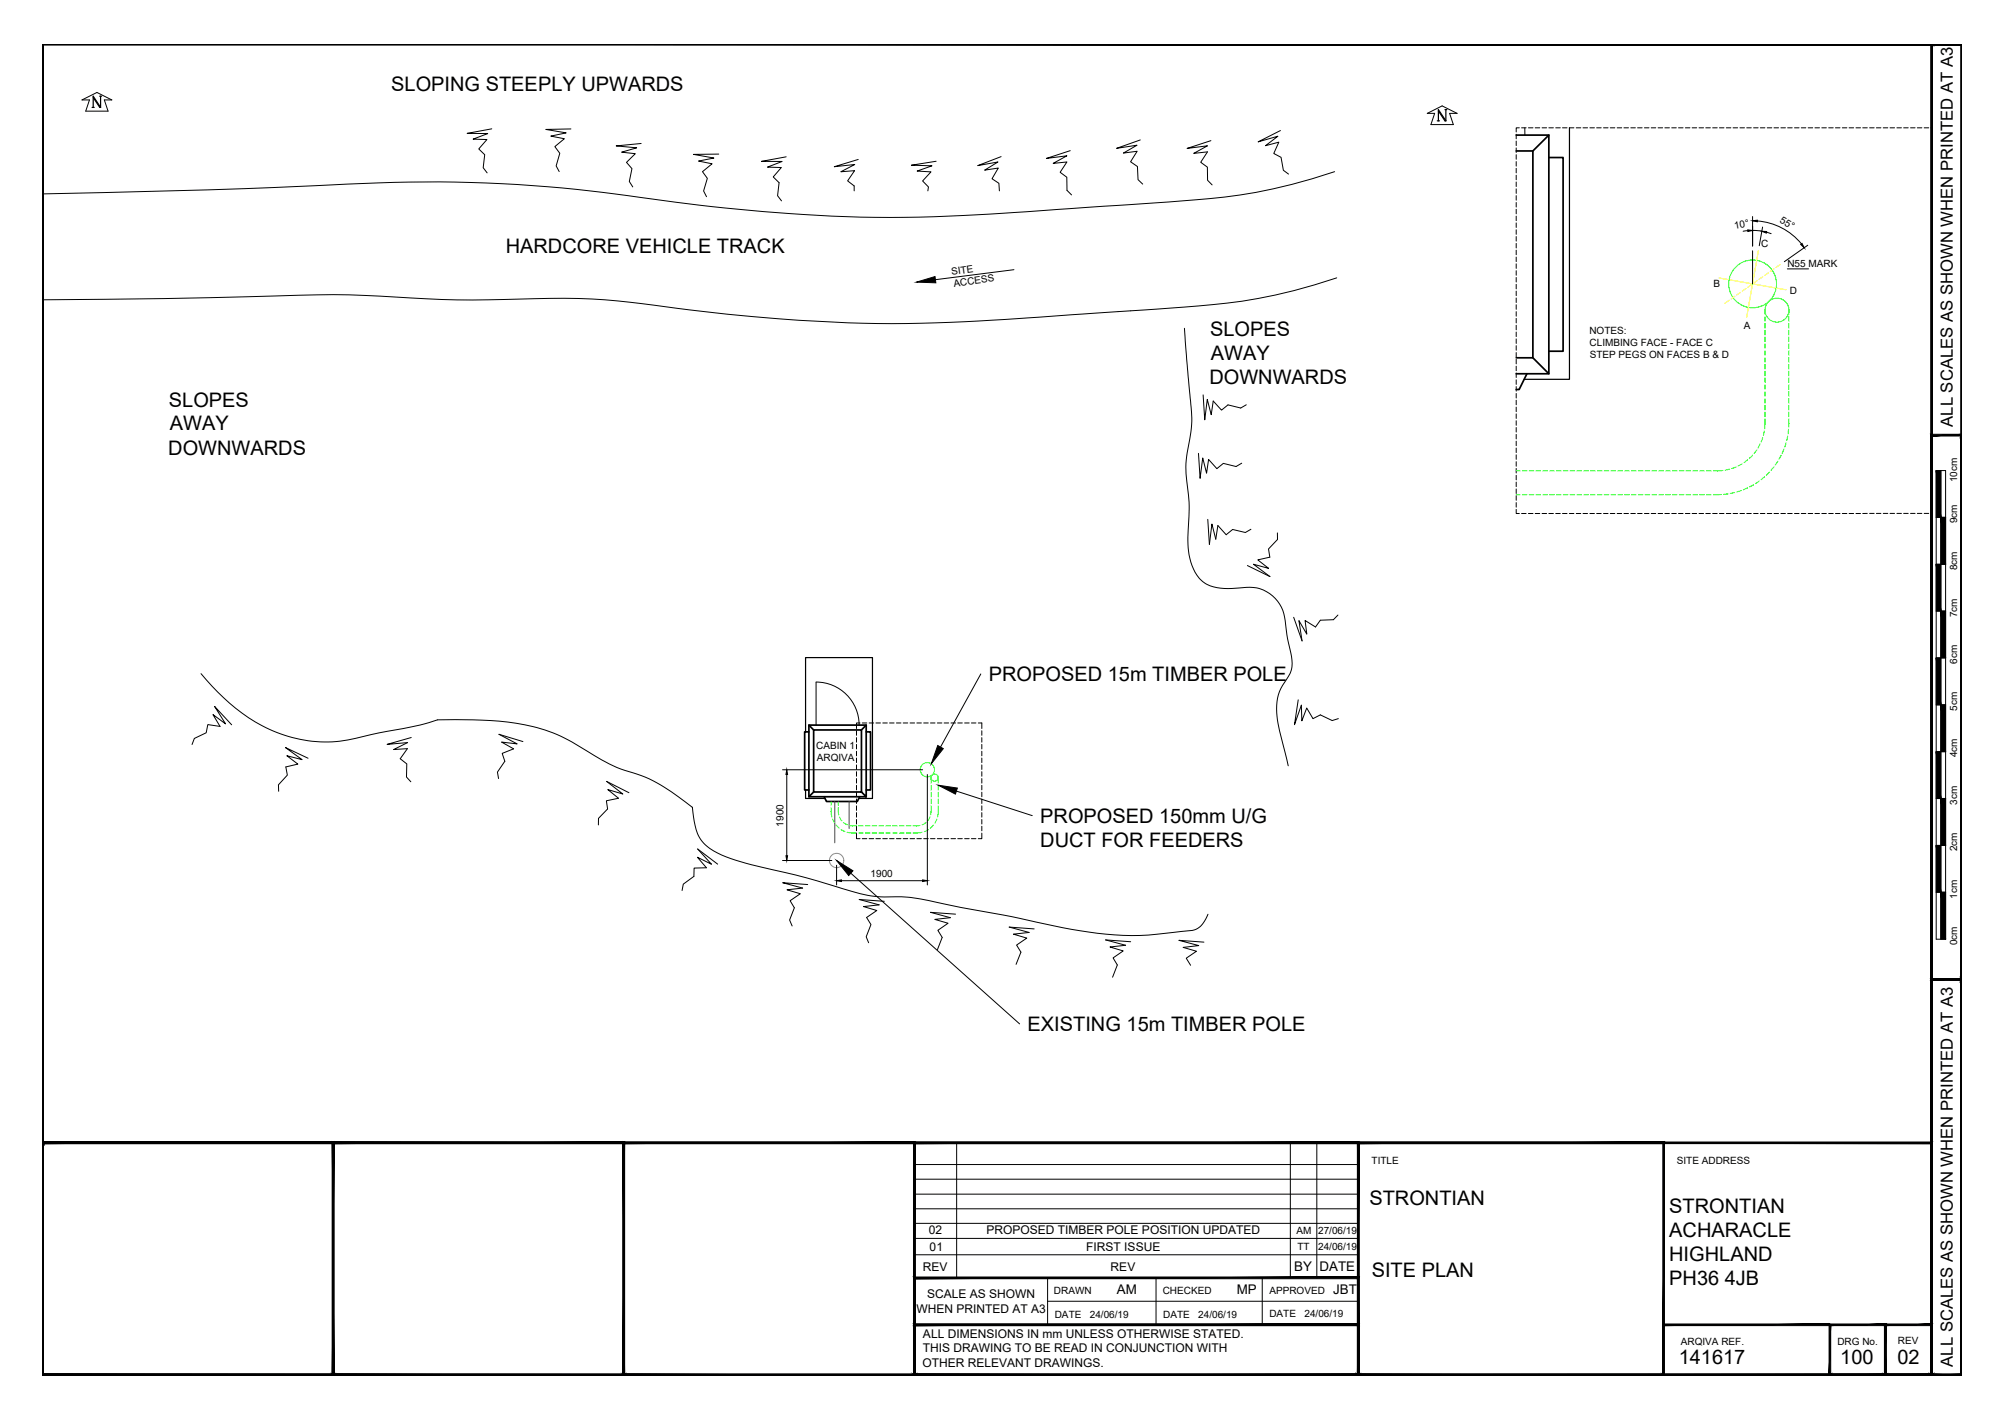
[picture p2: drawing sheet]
<svg xmlns="http://www.w3.org/2000/svg" width="420mm" height="297mm" viewBox="0 0 420 297" stroke-linecap="round" stroke-linejoin="round" font-family="sans-serif">
<!-- layer: KERB TRACK ROAD -->
<path d="M279.5 36a114 114 0 0 1-31.9 6.1l-13.8 1a938.9 938.9 0 0 1-44.4 2.4 380.9 380.9 0 0 1-57.9-4.5 306.6 306.6 0 0 0-62.1-2.3 1770.2 1770.2 0 0 1-60.5 1.9M280 58.2a116.1 116.1 0 0 1-31.9 6.1l-13.9 1a969.4 969.4 0 0 1-44.3 2.5l-12.2-.2-10.3-.5-12.5-1-10.5-1.2a184.5 184.5 0 0 0-29.3-2.4 283.1 283.1 0 0 1-35.4-.5l-9.8-.3-35.6 .8-25.4 .3" fill="none" stroke="#000" stroke-width=".21"/>
<!-- layer: FOUNDATIONS -->
<path d="M328.7 26.8v52.7h-9.5M168.7 153.3v-15.5h14v29.5h-2.8M168.7 165.5v1.8h4.1" fill="none" stroke="#000" stroke-width=".25"/>
<!-- layer: LANDSCAPING -->
<g fill="none" stroke="#000" stroke-width=".21">
<path d="M103 27l-5.2 .9 4.4 .1-3.1 1.1 2.9 .1-1.7 2 1.2 1.2-.3 2.7 .8 1.1M119.6 27l-5.3 .1 4.3 .7-3.2 .7 2.8 .6-2 1.6 1 1.4-.7 2.7 .6 1.1M134.3 30.1l-5.2 .5 4.3 .4-3.2 .9 2.9 .3-1.9 1.8 1.2 1.3-.6 2.7 .7 1.2M150.5 32.3h-5.2l4.2 .8-3.2 .6 2.8 .6-2 1.7 1.1 1.4-.8 2.6 .6 1.2M164.7 32.9l-5.2 .9h4.3l-3.1 1.2 2.9 .1-1.6 2 1.2 1.2-.3 2.7 .8 1.1M179.8 33.4l-5.1 1.5 4.3-.4-2.9 1.5 2.9-.2-1.5 2.1 1.4 1v1.1M196.1 33.8l-5.2 .8 4.3 .1-3.1 1.1 2.9 .2-1.8 1.9 1.3 1.3-.2 .8M209.7 32.8l-4.9 1.9 4.2-.8-2.8 1.7 2.9-.4-1.3 2.2 1.4 1 .1 1.6M224.2 31.6l-5 1.6 4.3-.6-2.9 1.6 2.9-.3-1.5 2.2 1.4 1 .1 2.8 .9 .9M238.8 29.3l-4.9 1.8 4.3-.7-2.9 1.7 2.9-.4-1.4 2.2 1.4 1 .2 2.7 .9 1M253.6 29.5l-5 1.6 4.3-.6-2.9 1.6 2.9-.3-1.4 2.2 1.4 1v2.8l1 .9M268.2 27.3l-4.7 2.4 4.2-1.2-2.6 2 2.8-.7-1.1 2.4 1.5 .8 .5 2.7 1.1 .8"/>
<path d="M248.1 68.8l.8 10.7a60.3 60.3 0 0 1 .6 10.3l-1 5.8-.1 3.7a47.6 47.6 0 0 1 .4 13.2 12 12 0 0 0 2.9 9.1 7.5 7.5 0 0 0 5.5 1.7l2.4-.1a7.8 7.8 0 0 1 9.6 6.8l.3 3a28.3 28.3 0 0 1 1.1 6.4 6.1 6.1 0 0 1-1.5 3.5 10.7 10.7 0 0 0-1.4 8.6l2.1 8.9M251 95l.4 5.2 .5-4.3 .8 3.2 .4-2.9 1.8 2 1.3-1.1 2.7 .6 1.2-.7M252 82.7l.3 5.2 .6-4.2 .8 3.2 .4-2.9 1.7 1.9 1.4-1.1 2.7 .7 1.1-.7M253 108.8l.3 5.2 .5-4.2 .8 3.1 .5-2.8 1.7 1.9 1.4-1.1 2.6 .6 1.2-.6M267.6 111.6v1.4l-1.9 2 .3 1.7-2.6 .6 2.3 1.8-3.2-.9 3.5 2.6-4.7-2.3M280.2 128.8l-.9 1-2.8 .1-1 1.4-2.1-1.3 .3 2.8-1.6-2.8 .6 4.3-1.7-5M42.1 141.1a39.3 39.3 0 0 0 15.9 12.3 27 27 0 0 0 16.5 1.3l4.9-1.2a77.4 77.4 0 0 0 12.2-2.7 78 78 0 0 1 20 1.4 33.6 33.6 0 0 1 11.3 5.1 35.6 35.6 0 0 0 11.4 5.2 38.8 38.8 0 0 1 10.7 6.6M48.5 151.8l-3.6-3.8 2.4 3.6-2.7-1.9 1.5 2.5-2.6-.4-.3 1.7-2.5 1.2-.5 1.3M64.5 158.8l-4.7-2.2 3.5 2.5-3.2-.8 2.3 1.8-2.5 .6 .3 1.7-1.9 2 .1 1.4M86.1 154.5l-5 1.4 4.3-.3-2.9 1.4 2.8-.2-1.5 2.1 1.4 1.1-.1 2.8 .9 1M109.5 155.3l-5-1.5 3.8 2-3.2-.4 2.5 1.5-2.4 .9 .5 1.7-1.5 2.2 .2 1.4M271.9 146.6l-.8 5.2 1.5-4.1 .1 3.3 1-2.7 1.3 2.2 1.5-.7 2.5 1.1 1.3-.4"/>
<path d="M131.7 166.1l-4.7-2.4 3.5 2.6-3.2-.9 2.2 1.8-2.5 .5 .3 1.8-1.9 1.9-.1 1.4M145 169.1a15.6 15.6 0 0 0 1.6 6.6 10.1 10.1 0 0 0 5.5 3.8 79.5 79.5 0 0 0 12.2 3.3l4.7 1.1 7.5 2.3a28.4 28.4 0 0 0 12.3 1.7l4.2 .4 6.5 1.4a467.9 467.9 0 0 1 24.9 5 63.3 63.3 0 0 0 23.1 .4l1.8-.2a4.1 4.1 0 0 0 3.5-2.9l.2-.5M150.3 181l-4.2-3.2 2.9 3.2-2.9-1.4 1.9 2.2h-2.6l-.1 1.8-2.2 1.6-.2 1.3M169.2 185.3l-5.3-.4 4.2 1.1-3.3 .4 2.8 .8-2.1 1.5 .9 1.5-1 2.5 .5 1.3M185.2 188.8l-5.2-.4 4.1 1.1-3.2 .4 2.7 .8-2.1 1.5 .9 1.5-1 2.5 .5 1.3M200.1 191.5l-5.2-.4 4.2 1.1-3.3 .4 2.8 .8-2.2 1.5 .9 1.5-1 2.5M216.6 194.6l-5.2-.4 4.1 1.1-3.2 .4 2.8 .8-2.2 1.5 .9 1.5-1 2.5M236.8 197.3l-5.2-.4 4.2 1.1-3.3 .4 2.8 .8-2.2 1.5 .9 1.4-1 2.6M252.2 197.4l-5.3-.4 4.2 1.1-3.3 .4 2.8 .8-2.1 1.4 .9 1.5"/>
</g>
<!-- layer: DOORS WINDOWS -->
<path d="M319.4 26.8v1.5M170.9 142.9v9M170.9 142.9a9 9 0 0 1 9 9" fill="none" stroke="#000" stroke-width=".21"/>
<!-- layer: WALL EXTERNAL -->
<g fill="none" stroke="#000" stroke-width=".36">
<path d="M317.6 28.3h6.8v50h-6.8M317.6 31.6h3.5v43.4h-3.5M324.4 33h3v40.6h-3M324.4 28.3l-3.3 3.3M319.8 78.3l-1.6 3.3h-.6M321.1 75l3.3 3.3M169.4 153.3h-.9v12.2h.9M169.4 151.9l1 1M181.4 153.3h.9v12.2h-.9M181.4 151.9l-1 1M170.4 165.9l-1 1M172.6 166.9l.5 1h6.5l.5-1"/>
<path d="M180.4 165.9v-13h-10v13h10l1 1h-12v-15h12v15"/>
</g>
<!-- layer: PROPOSED REMOVALS -->
<circle cx="175.2" cy="180.2" r="1.5" fill="none" stroke="#b88a5c" stroke-width=".21"/>
<!-- layer: PROPOSED ARQIVA ANCILLARY -->
<path d="M174.8 167.9v8.7M177.8 167.9v5.6" fill="none" stroke="#00d" stroke-width=".21"/>
<!-- layer: PROPOSED OTHER USER 1 -->
<g fill="none" stroke="#0f0" stroke-width=".21">
<path d="M369.7 65v.8M369.7 66.3v1M369.7 67.8v.9M369.7 69.2v.9M369.7 70.6v1M369.7 72.1v.9M369.7 73.5v.9M369.7 74.9v1M369.7 76.3v1M369.7 77.8v.9M369.7 79.2v.9M374.7 65v.8"/>
<path d="M374.7 66.3v1M374.7 67.8v.9M374.7 69.2v.9M374.7 70.6v1M374.7 72.1v.9M374.7 73.5v.9M374.7 74.9v1M374.7 76.3v1M374.7 77.8v.9M374.7 79.2v.9M317.6 98.6h.8M318.9 98.6h.9"/>
<path d="M320.3 98.6h1M321.7 98.6h1M323.2 98.6h.9M324.6 98.6h.9M326 98.6h1M327.4 98.6h1M328.9 98.6h.9M330.3 98.6h.9M331.7 98.6h1M333.1 98.6h1M334.6 98.6h.9M336 98.6h1"/>
<path d="M337.4 98.6h1M338.9 98.6h.9M340.3 98.6h1M341.7 98.6h1M343.2 98.6h.9M344.6 98.6h.9M346 98.6h1M347.4 98.6h1M348.9 98.6h.9M350.3 98.6h.9M351.7 98.6h1M353.2 98.6h.9"/>
<path d="M354.6 98.6h.9M356 98.6h1M357.4 98.6h1M360.9 98.6h-2M362.3 98.3l-1 .2M363.6 97.8l-.9 .3M364.9 97.2l-.8 .4M366 96.3l-.7 .6M367.1 95.4l-.7 .6M368 94.2l-.6 .8M368.7 93l-.5 .8M369.2 91.7l-.3 .9"/>
<path d="M369.5 90.3l-.2 .9M369.6 99.9l-.7 .6M369.7 87.8l-.1 2M369.7 80.6v1M369.7 82v1M369.7 83.5v.9M369.7 84.9v1M369.7 86.3v1M370.6 98.9l-.6 .7M371.5 97.8l-.6 .7M372.4 96.6l-.6 .8M373.1 95.4l-.5 .8"/>
<path d="M373.7 94.1l-.4 .9M374.1 92.7l-.3 .9M374.4 91.3l-.2 1M374.6 89.9l-.1 1M374.7 80.6v1M374.7 82v1M374.7 83.5v.9M374.7 84.9v1M374.7 86.3v1M374.7 87.8v1.7M317.6 103.6h.8M318.9 103.6h.9"/>
<path d="M320.3 103.6h1M321.7 103.6h1M323.2 103.6h.9M324.6 103.6h.9M326 103.6h1M327.4 103.6h1M328.9 103.6h.9M330.3 103.6h.9M331.7 103.6h1M333.1 103.6h1M334.6 103.6h.9M336 103.6h1"/>
<path d="M337.4 103.6h1M338.9 103.6h.9M340.3 103.6h1M341.7 103.6h1M343.2 103.6h.9M344.6 103.6h.9M346 103.6h1M347.4 103.6h1M348.9 103.6h.9M350.3 103.6h.9M351.7 103.6h1M353.2 103.6h.9"/>
<path d="M354.6 103.6h.9M356 103.6h1M357.4 103.6h1M360.5 103.6h-1.6M361.9 103.5l-.9 .1M363.3 103.2l-.9 .2M364.7 102.8l-.9 .2M366 102.2l-.8 .4M367.3 101.6l-.9 .4M368.5 100.8l-.8 .5M174.1 169.2l.1 1.9M174.1 167.9v.8"/>
<path d="M174.4 171.6l.4 .8M175.1 172.8l.7 .7M175.6 169.2l.1 1.5M175.6 167.9v.8M175.8 171.1l.5 .8M176.2 173.8l.8 .4M176.6 172.3l.9 .5M177.4 174.3l2 .2M177.9 172.9l1.5 .1M179.8 173h1M179.8 174.5h1M181.3 173h.9"/>
<path d="M181.3 174.5h.9M182.7 173h.9M182.7 174.5h.9M184.1 173h1M184.1 174.5h1M185.5 173h1M185.5 174.5h1M187 173h.9M187 174.5h.9M188.4 173h.9M188.4 174.5h.9M189.8 173h1"/>
<path d="M189.8 174.5h1M192.7 172.9l-1.5 .1M193.2 174.3l-2 .2M194 172.3l-.8 .5M194.4 173.8l-.8 .4M194.8 171.1l-.5 .8M195 168.8l-.1 1.9M195 162.9v1.2M195 164.5v1M195 166v.9M195 167.4v1M195.5 172.8l-.7 .7"/>
<path d="M196.2 171.6l-.4 .8M196.5 168.8l-.1 2.3M196.5 162.9v1.2M196.5 164.5v1M196.5 166v.9M196.5 167.4v1"/>
<circle cx="367.1" cy="59.5" r="5"/>
<circle cx="372.2" cy="65" r="2.51"/>
<circle cx="194.2" cy="161.2" r="1.49"/>
<circle cx="195.8" cy="162.9" r=".75"/>
</g>
<!-- layer: TEXT AND DIMENSIONS -->
<g fill="none" stroke="#000" stroke-width=".21">
<path d="M317.6 28.1v1M317.6 29.5v1M317.6 31v.9M317.6 32.4v1M317.6 33.8v1M317.6 35.3v.9M317.6 36.7v1M317.6 38.1v1M317.6 39.6v.9M318.2 26.8h-.6v.8M318.7 26.8h.9M320.1 26.8h1"/>
<path d="M321.5 26.8h1M323 26.8h.9M324.4 26.8h1M325.8 26.8h1M327.3 26.8h.9M328.7 26.8h1M330.1 26.8h1M331.6 26.8h.9M333 26.8h1M334.4 26.8h1M335.9 26.8h.9M337.3 26.8h.9"/>
<path d="M338.7 26.8h1M340.1 26.8h1M341.6 26.8h.9M343 26.8h.9M344.4 26.8h1M345.8 26.8h1M347.3 26.8h.9M348.7 26.8h1M350.1 26.8h1M351.6 26.8h.9M353 26.8h1M354.4 26.8h1"/>
<path d="M355.9 26.8h.9M357.3 26.8h.9M358.7 26.8h1M360.1 26.8h1M361.6 26.8h.9M363 26.8h.9M364.4 26.8h1M365.9 26.8h.9M367.3 26.8h.9M368.7 26.8h1M370.1 26.8h1M371.6 26.8h.9"/>
<path d="M373 26.8h1M374.4 26.8h1M375.9 26.8h.9M377.3 26.8h.9M378.7 26.8h1M380.1 26.8h1M381.6 26.8h.9M383 26.8h1M384.4 26.8h1M385.9 26.8h.9M387.3 26.8h.9M388.7 26.8h1"/>
<path d="M390.2 26.8h.9M391.6 26.8h.9M393 26.8h1M394.4 26.8h1M395.9 26.8h.9M397.3 26.8h1M398.7 26.8h1M400.2 26.8h.9M401.6 26.8h.9M403 26.8h1M404.4 26.8h.1M212.4 56.5l-16.5 2.1"/>
<path d="M317.6 41v.9M317.6 42.4v1M317.6 43.8v1M317.6 45.3v.9M317.6 46.7v.9M317.6 48.1v1M317.6 49.6v.9M317.6 51v.9M317.6 52.4v1M317.6 53.8v1M317.6 55.3v.9M317.6 56.7v1"/>
<path d="M317.6 58.1v1M317.6 59.6v.9M367.1 45.4v6.1M367.1 52.5v7M368.1 46.3a13.2 13.2 0 0 1 9.2 4.8M374.4 56.3h4.4M378.6 51.4l-4.9 3.4M317.6 61v.9M317.6 62.4v1M317.6 63.8v1M317.6 65.3v.9M317.6 66.7v.9"/>
<path d="M317.6 68.1v1M317.6 69.6v.9M317.6 71v.9M317.6 72.4v1M317.6 73.9v.9M317.6 75.3v.9M317.6 76.7v1M317.6 78.1v1M317.6 79.6v.9M317.6 81v.9M317.6 82.4v1M317.6 83.8v1"/>
<path d="M317.6 85.3v.9M317.6 86.7v1M317.6 88.1v1M317.6 89.6v.9M317.6 91v.9M317.6 92.4v1M317.6 93.9v.9M317.6 95.3v.9M317.6 96.7v1M317.6 98.1v1M317.6 99.6v.9M317.6 106.7v.9h.6"/>
<path d="M317.6 101v.9M317.6 102.4v1M317.6 103.8v1M317.6 105.3v.9M318.7 107.6h.9M320.1 107.6h1M321.5 107.6h1M323 107.6h.9M324.4 107.6h1M325.8 107.6h1M327.3 107.6h.9M328.7 107.6h1"/>
<path d="M330.1 107.6h1M331.6 107.6h.9M333 107.6h1M334.4 107.6h1M335.9 107.6h.9M337.3 107.6h.9M338.7 107.6h1M340.1 107.6h1M341.6 107.6h.9M343 107.6h.9M344.4 107.6h1M345.8 107.6h1"/>
<path d="M347.3 107.6h.9M348.7 107.6h1M350.1 107.6h1M351.6 107.6h.9M353 107.6h1M354.4 107.6h1M355.9 107.6h.9M357.3 107.6h.9M358.7 107.6h1M360.1 107.6h1M361.6 107.6h.9M363 107.6h.9"/>
<path d="M364.4 107.6h1M365.9 107.6h.9M367.3 107.6h.9M368.7 107.6h1M370.1 107.6h1M371.6 107.6h.9M373 107.6h1M374.4 107.6h1M375.9 107.6h.9M377.3 107.6h.9M378.7 107.6h1M380.1 107.6h1"/>
<path d="M381.6 107.6h.9M383 107.6h1M384.4 107.6h1M385.9 107.6h.9M387.3 107.6h.9M388.7 107.6h1M391.1 107.5l-.9 .1M391.6 107.5h.9M393 107.5h1M394.4 107.5h1M395.9 107.5h.9M397.3 107.5h1"/>
<path d="M398.7 107.5h1M400.2 107.5h.9M401.6 107.5h.9M403 107.5h1M404.4 107.5h.1M179.4 153.1v.9M179.4 154.5v1M179.4 155.9v1M179.4 157.4v.9M179.4 158.8v.9M180.1 151.4h-.7v1.2M180.6 151.4h1"/>
<path d="M182 151.4h1M183.5 151.4h.9M184.9 151.4h1M186.3 151.4h1M187.8 151.4h.9M189.2 151.4h.9M190.6 151.4h1M192 151.4h1M193.5 151.4h.9M194.9 151.4h.9M196.3 151.4h1M197.7 151.4h1"/>
<path d="M199.2 151.4h.9M200.6 151.4h1M202 151.4h1M203.5 151.4h.9M204.9 151.4h.7v1.2M205.4 141.2l-8.4 15.3M205.6 153.1v.9M205.6 154.5v1M205.6 155.9v1M205.6 157.4v.9M205.6 158.8v.9M163.9 161.2h29.3"/>
<path d="M164.8 162.2v17.1M179.4 174.5v1.2h.7M179.4 160.2v1M179.4 161.6v1M179.4 163.1v.9M179.4 164.5v1M179.4 165.9v1M179.4 167.4v.9M179.4 168.8v1M179.4 170.2v1M179.4 171.7v.9M179.4 173.1v.9"/>
<path d="M180.6 175.7h1M182 175.7h1M183.5 175.7h.9M184.9 175.7h1M186.3 175.7h1M187.8 175.7h.9M189.2 175.7h.9M190.6 175.7h1M192 175.7h1M193.5 175.7h.9M194.2 162.2v23.2M194.9 175.7h.9"/>
<path d="M196.3 175.7h1M197.7 175.7h1M199.2 175.7h.9M200.3 165.7l15.9 5.2M200.6 175.7h1M202 175.7h1M203.5 175.7h.9M205.6 174.5v1.2h-.7M205.6 160.2v1M205.6 161.6v1M205.6 163.1v.9M205.6 164.5v1"/>
<path d="M205.6 165.9v1M205.6 167.4v.9M205.6 168.8v1M205.6 170.2v1M205.6 171.7v.9M205.6 173.1v.9M163.9 180.3h10.3M175.2 181.3v4.1M176.2 184.5h17M178.2 182.9l35.4 31.6"/>
</g>
<path d="M192 59.1l3.8-1.2 .2 1.3zM367.1 46.2l1-.1v.4zM377.2 51.2l.2-.2 .5 .9zM196.4 156.2l1.2 .6-2.5 3.2zM164.6 179.3h.4l-.2 1zM164.8 161.2l.2 1h-.4zM196.5 164.5l4 .6-.4 1.2zM175.2 184.5l1-.2v.4zM175.2 180.3l3.5 2.1-.9 1zM193.2 184.3l1 .2-1 .2z" fill="#000" stroke="#000" stroke-width=".21"/>
<!-- layer: 02 - HIDDEN LINES -->
<path d="M366.9 59.6l-.8 .6M368.1 58.8l-.8 .5M369.2 58l-.8 .5M370.4 57.2l-.8 .5M371.6 56.3l-.8 .6M372.9 55.4l-1 .6M362.2 62.9l-1 .7M363.4 62.1l-.8 .5M364.5 61.3l-.7 .5M365.7 60.4l-.8 .6" fill="none" stroke="#ff0" stroke-width=".21"/>
<!-- layer: PROPOSED OTHER USER 1 - HIDDEN -->
<path d="M360.1 58.2l14 2.5M368.3 52.5l-2.5 14" fill="none" stroke="#ff0" stroke-width=".21"/>
<!-- layer: 03 - TEXT AND DIMENSIONS -->
<path d="M366.1 48.3l-1 .1M367.1 47.4v4.1M367.1 48.3l1.9 .1M369.2 47.6l-.7 3.9M370 48.6l1 .4" fill="none" stroke="#000" stroke-width=".21"/>
<path d="M366.1 48.2l1 .1-1 .2zM369 48.5h1v.3z" fill="#000" stroke="#000" stroke-width=".21"/>
<!-- layer: 0 -->
<g fill="none" stroke="#000" stroke-width=".21">
<path d="M405.5 98.6h2v98.1h-2zM406.5 98.6v98.1M405.5 118.2h2M405.5 108.4h2M405.5 137.8h2M405.5 128h2M405.5 157.5h2M405.5 147.7h2M405.5 177.1h2M405.5 167.3h2M405.5 186.9h2M200.4 239.4v28.3"/>
<path d="M270.3 239.4v28.3M275.8 239.4v28.3M191.5 250.1h93M191.5 247h93M191.5 243.9h93M191.5 256.3h93M191.5 253.2h93M191.5 259.4h93M191.5 262.8h93M219.4 267.7v9.8M219.4 272.6h65.1M242.1 267.7v9.8"/>
<path d="M264.4 267.7v9.8"/>
</g>
<g fill="#000" stroke="#000" stroke-width=".21">
<path d="M8.9 9.3l.2 .1h401.6zM8.9 9.3h402l-.2 .1z"/>
<path d="M404.4 9.3l.3 .1zM404.4 9.3l.3 .1-.3 278.6zM404.7 9.4l-.3 278.6 .3-.1zM404.4 288l.3-.1z"/>
<path d="M404.6 9.3l.1 .1h6zM404.6 9.3h6.3l-.2 .1z"/>
<path d="M410.7 9.4v278.5l.2-278.6zM410.9 9.3v278.7l-.2-.1z"/>
<path d="M410.7 9.4v278.5l.2-278.6zM410.9 9.3v278.7l-.2-.1z"/>
<path d="M404.4 91l.3 .3 6.2-.3zM404.7 91.3l6.2-.3-.2 .3zM410.9 91l-.2 .3z"/>
<path d="M404.4 91l.3 114v-113.7zM404.4 91l.3 114-.3 .3z"/>
<path d="M405.5 98.6l1 9.8v-9.8zM405.5 98.6l1 9.8h-1z"/>
<path d="M410.9 91.1l-.2 .2 .2 113.9zM410.7 91.3l.2 113.9-.2-.2zM410.7 205l.2 .3zM404.7 205h6l.2 .3zM404.7 205l-.3 .3h6.5z"/>
<path d="M405.5 118.2l1 9.8v-9.8zM405.5 118.2l1 9.8h-1z"/>
<path d="M406.5 108.4l1 9.8v-9.8zM406.5 108.4l1 9.8h-1z"/>
<path d="M405.5 137.8l1 9.8v-9.8zM405.5 137.8l1 9.8h-1z"/>
<path d="M406.5 128l1 9.8v-9.8zM406.5 128l1 9.8h-1z"/>
<path d="M405.5 157.5l1 9.8v-9.8zM405.5 157.5l1 9.8h-1z"/>
<path d="M406.5 147.6l1 9.9v-9.9zM406.5 147.6l1 9.9h-1z"/>
<path d="M405.5 177.1l1 9.8v-9.8zM405.5 177.1l1 9.8h-1z"/>
<path d="M406.5 167.3l1 9.8v-9.8zM406.5 167.3l1 9.8h-1z"/>
<path d="M406.5 186.9l1 9.8v-9.8zM406.5 186.9l1 9.8h-1z"/>
<path d="M404.4 205l.3 .3 6.2-.3zM404.7 205.3l6.2-.3-.2 .3zM410.9 205l-.2 .3z"/>
<path d="M410.9 205.1l-.2 .2 .2 82.7zM410.7 205.3l.2 82.7-.2-.1zM410.7 287.9l.2 .1z"/>
<path d="M8.9 239.2l.2 .4zM8.9 239.2l395.5 .4h-395.3zM8.9 239.2l395.5 .4 .3-.4z"/>
<path d="M9.1 239.6h60.5l.3-.4zM8.9 239.2h61l-60.8 .4zM8.9 239.2l.2 .4z"/>
<path d="M69.9 239.6h60.6l.3-.4zM69.6 239.2h61.2l-60.9 .4zM69.6 239.2l.3 48.7v-48.3zM69.6 239.2l.3 48.7-.3 .1zM69.6 288l.3-.1z"/>
<path d="M130.8 239.6h60.5l.4-.4zM130.5 239.2h61.2l-60.9 .4zM130.5 239.2l.3 48.7v-48.3zM130.5 239.2l.3 48.7-.3 .1zM130.5 288l.3-.1z"/>
<path d="M191.7 239.6h92.6l.4-.4zM191.3 239.2h93.4l-93 .4zM191.3 239.2l.4 48.7v-48.3zM191.3 239.2l.4 48.7-.4 .1zM191.3 288l.4-.1z"/>
<path d="M284.7 239.6h63.6l.3-.4zM284.3 239.2h64.3l-63.9 .4zM284.3 239.2l.4 48.7v-48.3zM284.3 239.2l.4 48.7-.4 .1zM284.3 288l.4-.1z"/>
<path d="M404.7 239.2l-.3 .4 .3 48.4zM404.4 239.6l.3 48.4-.3-.1zM404.4 287.9l.3 .1z"/>
<path d="M191.3 277.3l.4 .4 93-.4zM191.7 277.7l93-.4-.4 .4zM284.7 277.3l-.4 .4 .4 10.3zM284.3 277.7l.4 10.3-.4-.1zM284.3 287.9l.4 .1z"/>
<path d="M191.3 277.7h93.4l-.4-.4zM191.3 277.7l.4-.4h92.6zM191.3 267.5v10.2l.4-.4zM191.3 267.5l.4 .4v9.4zM191.3 267.5l.4 .4 93-.4zM191.7 267.9l93-.4-.4 .4zM284.7 267.5l-.4 .4 .4 9.8zM284.3 267.9l.4 9.8-.4-.4z"/>
<path d="M383.1 277.3l.3 .4 11.7-.4zM383.4 277.7l11.7-.4-.4 .4zM394.7 277.7l.4 10.3v-10.7zM394.7 277.7l.4 10.3-.4-.1zM394.7 287.9l.4 .1z"/>
<path d="M348.5 277.7h34.8v-.4zM348.5 277.3h34.8l-34.8 .4z"/>
<path d="M394.7 277.3l.4 .4 9.6-.4zM395.1 277.7l9.6-.4-.3 .4zM404.7 277.3l-.3 .4 .3 10.3zM404.4 277.7l.3 10.3-.3-.1zM404.4 287.9l.3 .1z"/>
<path d="M9.1 9.4l-.2 278.6 .2-.1zM8.9 9.3l.2 .1-.2 278.6z"/>
<path d="M9.1 239.6l-.2 48.4 .2-.1zM8.9 239.4l.2 .2-.2 48.4z"/>
<path d="M9.1 287.9l60.7 .1-.2-.1zM9.1 287.9l60.7 .1h-60.9z"/>
<path d="M69.6 287.9l.3 .1zM69.9 239.2v48.8l-.3-.1zM69.9 239.2l-.3 .4v48.3z"/>
<path d="M69.9 287.9l60.7 .1-.1-.1zM69.9 287.9l60.7 .1h-60.8z"/>
<path d="M130.5 287.9l.3 .1zM130.8 239.2v48.8l-.3-.1zM130.8 239.2l-.3 .4v48.3z"/>
<path d="M130.8 287.9l60.7 .1-.2-.1zM130.8 287.9l60.7 .1h-60.9z"/>
<path d="M191.3 287.9l.4 .1zM191.7 239.2v48.8l-.4-.1zM191.3 239.6v48.3l.4-48.7z"/>
<path d="M191.7 287.9l92.8 .1-.2-.1zM191.7 287.9l92.8 .1h-93z"/>
<path d="M284.3 287.9l.4 .1zM284.7 239.2v48.8l-.4-.1zM284.7 239.2l-.4 .4v48.3z"/>
<path d="M191.5 288h93l-.2-.1zM191.5 288l.2-.1h92.6zM191.3 288l.4-.1zM191.7 277.7v10.2l-.4 .1zM191.3 277.3v10.7l.4-10.3z"/>
<path d="M284.7 287.9l63.8 .1-.2-.1zM284.7 287.9l63.8 .1h-64z"/>
<path d="M348.3 287.9l.3 .1zM348.6 239.2v48.8l-.3-.1zM348.6 239.2l-.3 .4v48.3z"/>
<path d="M383.3 288h11.6l-.2-.1zM383.4 287.9h11.3l-11.4 .1zM383.1 288l.3-.1zM383.4 277.7v10.2l-.3 .1zM383.1 277.3v10.7l.3-10.3z"/>
<path d="M8.9 288h395.7l-.2-.1zM8.9 288l.2-.1h395.3zM8.9 239.4v48.6l.2-.1zM8.9 239.4l.2 .2v48.3z"/>
<path d="M394.9 288h9.7l-.2-.1zM394.9 288l.2-.1h9.3zM394.7 288l.4-.1zM395.1 277.7v10.2l-.4 .1zM394.7 277.3v10.7l.4-10.3z"/>
<path d="M9.1 287.9l401.8 .1-.2-.1zM9.1 287.9l401.8 .1h-402z"/>
<path d="M404.7 287.9l6.2 .1-.2-.1zM404.7 287.9l6.2 .1h-6.3z"/>
<path d="M404.6 288h6.3l-.2-.1zM404.7 287.9h6l-6.1 .1zM404.4 288l.3-.1zM404.7 205.3v82.6l-.3 .1zM404.4 205v83l.3-82.7z"/>
</g>
<!-- layer: LINE THICK -->
<path d="M19.3 22.5h.4M19.5 20.4l1.4 2.1h.2M19.5 22.5v-2.3l1.6 2.3M20.9 20.2h.4M21.1 20.2v2.3M301 25.3h.5M301.3 23.2l1.3 2.1h.2M301.3 25.3v-2.3l1.5 2.3M302.6 23h.5M302.8 23v2.3" fill="none" stroke="#000" stroke-width=".25"/>
<!-- layer: LINE MEDIUM -->
<path d="M17.2 20.9l3.1-1.5 3.1 1.5h-1.5l.7 2.4h-4.6l.7-2.4zM298.9 23.7l3.2-1.5 3.1 1.5h-1.6l.8 2.4h-4.7l.8-2.4z" fill="none" stroke="#000" stroke-width=".21"/>
<g font-size="4.2">
<text x="81.9" y="19.1">SLOPING STEEPLY UPWARDS</text>
<text x="105.9" y="53">HARDCORE VEHICLE TRACK</text>
<text x="253.4" y="70.5">SLOPES</text>
<text x="253.6" y="75.5">AWAY</text>
<text x="253.3" y="80.5">DOWNWARDS</text>
<text x="35.4" y="85.2">SLOPES</text>
<text x="35.2" y="95.2">DOWNWARDS</text>
<text x="35.6" y="90.2">AWAY</text>
<text x="207.1" y="142.7">PROPOSED 15m TIMBER POLE</text>
<text x="217.9" y="172.4">PROPOSED 150mm U/G</text>
<text x="217.9" y="177.4">DUCT FOR FEEDERS</text>
<text x="215.2" y="216">EXISTING 15m TIMBER POLE</text>
<text x="286.8" y="252.5">STRONTIAN</text>
<text x="349.6" y="254">STRONTIAN</text>
<text x="349.6" y="259.1">ACHARACLE</text>
<text x="287.3" y="267.5">SITE PLAN</text>
<text x="349.6" y="264.1">HIGHLAND</text>
<text x="349.6" y="269.2">PH36 4JB</text>
<text x="351.6" y="285.7">141617</text>
<text x="385.5" y="285.7">100</text>
<text x="397.4" y="285.7">02</text>
</g>
<g font-size="3.5">
<text x="409" y="89.4" transform="rotate(-90 409 89.4)">ALL SCALES AS SHOWN WHEN PRINTED AT A3</text>
<text x="409" y="286.3" transform="rotate(-90 409 286.3)">ALL SCALES AS SHOWN WHEN PRINTED AT A3</text>
</g>
<g font-size="2.8">
<text x="271.1" y="266.3">BY</text>
<text x="276.4" y="266.3">DATE</text>
<text x="233.9" y="271.1">AM</text>
<text x="259" y="271.1">MP</text>
<text x="279.3" y="271.1">JBT</text>
</g>
<g font-size="2.5">
<text x="194.5" y="258.6">02</text>
<text x="194.7" y="262">01</text>
<text x="206.6" y="258.6">PROPOSED TIMBER POLE POSITION UPDATED</text>
<text x="227.5" y="262">FIRST ISSUE</text>
<text x="193.3" y="266.2">REV</text>
<text x="232.6" y="266.2">REV</text>
<text x="192" y="275">WHEN PRINTED AT A3</text>
<text x="194.2" y="272">SCALE AS SHOWN</text>
<text x="193.3" y="280.3">ALL DIMENSIONS IN mm UNLESS OTHERWISE STATED.</text>
<text x="193.2" y="286.3">OTHER RELEVANT DRAWINGS.</text>
<text x="193.3" y="283.3">THIS DRAWING TO BE READ IN CONJUNCTION WITH</text>
</g>
<g font-size="2.1">
<text x="372.6" y="46.6" transform="rotate(30 372.6 46.6)">55°</text>
<text x="363.4" y="48" transform="rotate(-10 363.4 48)">10°</text>
<text x="368.9" y="51.7">C</text>
<text x="199.4" y="57.6" transform="rotate(-8 199.4 57.6)">SITE</text>
<text x="374.4" y="55.9">N55 MARK</text>
<text x="199.8" y="60" transform="rotate(-8 199.8 60)">ACCESS</text>
<text x="358.9" y="60.2">B</text>
<text x="374.9" y="61.5">D</text>
<text x="332.9" y="70">NOTES:</text>
<text x="365.3" y="68.9">A</text>
<text x="332.9" y="72.6">CLIMBING FACE - FACE C</text>
<text x="333" y="75.1">STEP PEGS ON FACES B &amp; D</text>
<text x="409.9" y="101" transform="rotate(-90 409.9 101)">10cm</text>
<text x="409.9" y="109.6" transform="rotate(-90 409.9 109.6)">9cm</text>
<text x="409.9" y="119.5" transform="rotate(-90 409.9 119.5)">8cm</text>
<text x="409.9" y="129.3" transform="rotate(-90 409.9 129.3)">7cm</text>
<text x="409.9" y="139.1" transform="rotate(-90 409.9 139.1)">6cm</text>
<text x="409.9" y="148.9" transform="rotate(-90 409.9 148.9)">5cm</text>
<text x="171" y="156.9">CABIN 1</text>
<text x="171.1" y="159.4">ARQIVA</text>
<text x="409.9" y="158.6" transform="rotate(-90 409.9 158.6)">4cm</text>
<text x="164.1" y="173.1" transform="rotate(-90 164.1 173.1)">1900</text>
<text x="409.9" y="168.6" transform="rotate(-90 409.9 168.6)">3cm</text>
<text x="409.9" y="178.3" transform="rotate(-90 409.9 178.3)">2cm</text>
<text x="182.3" y="183.7">1900</text>
<text x="409.9" y="188.3" transform="rotate(-90 409.9 188.3)">1cm</text>
<text x="409.9" y="198" transform="rotate(-90 409.9 198)">0cm</text>
<text x="287.3" y="243.9">TITLE</text>
<text x="351.2" y="243.9">SITE ADDRESS</text>
<text x="271.5" y="258.5">AM</text>
<text x="271.7" y="261.9">TT</text>
<text x="276.1" y="261.9">24/06/19</text>
<text x="276.1" y="258.5">27/06/19</text>
<text x="220.8" y="271.1">DRAWN</text>
<text x="243.5" y="271.1">CHECKED</text>
<text x="265.9" y="271.1">APPROVED</text>
<text x="265.9" y="275.9">DATE</text>
<text x="273.2" y="275.9">24/06/19</text>
<text x="220.9" y="276">DATE</text>
<text x="228.3" y="276">24/06/19</text>
<text x="243.6" y="276.1">DATE</text>
<text x="251" y="276.1">24/06/19</text>
<text x="352.1" y="281.6">ARQIVA REF.</text>
<text x="384.8" y="281.6">DRG No.</text>
<text x="397.5" y="281.6">REV</text>
</g>
</svg>
